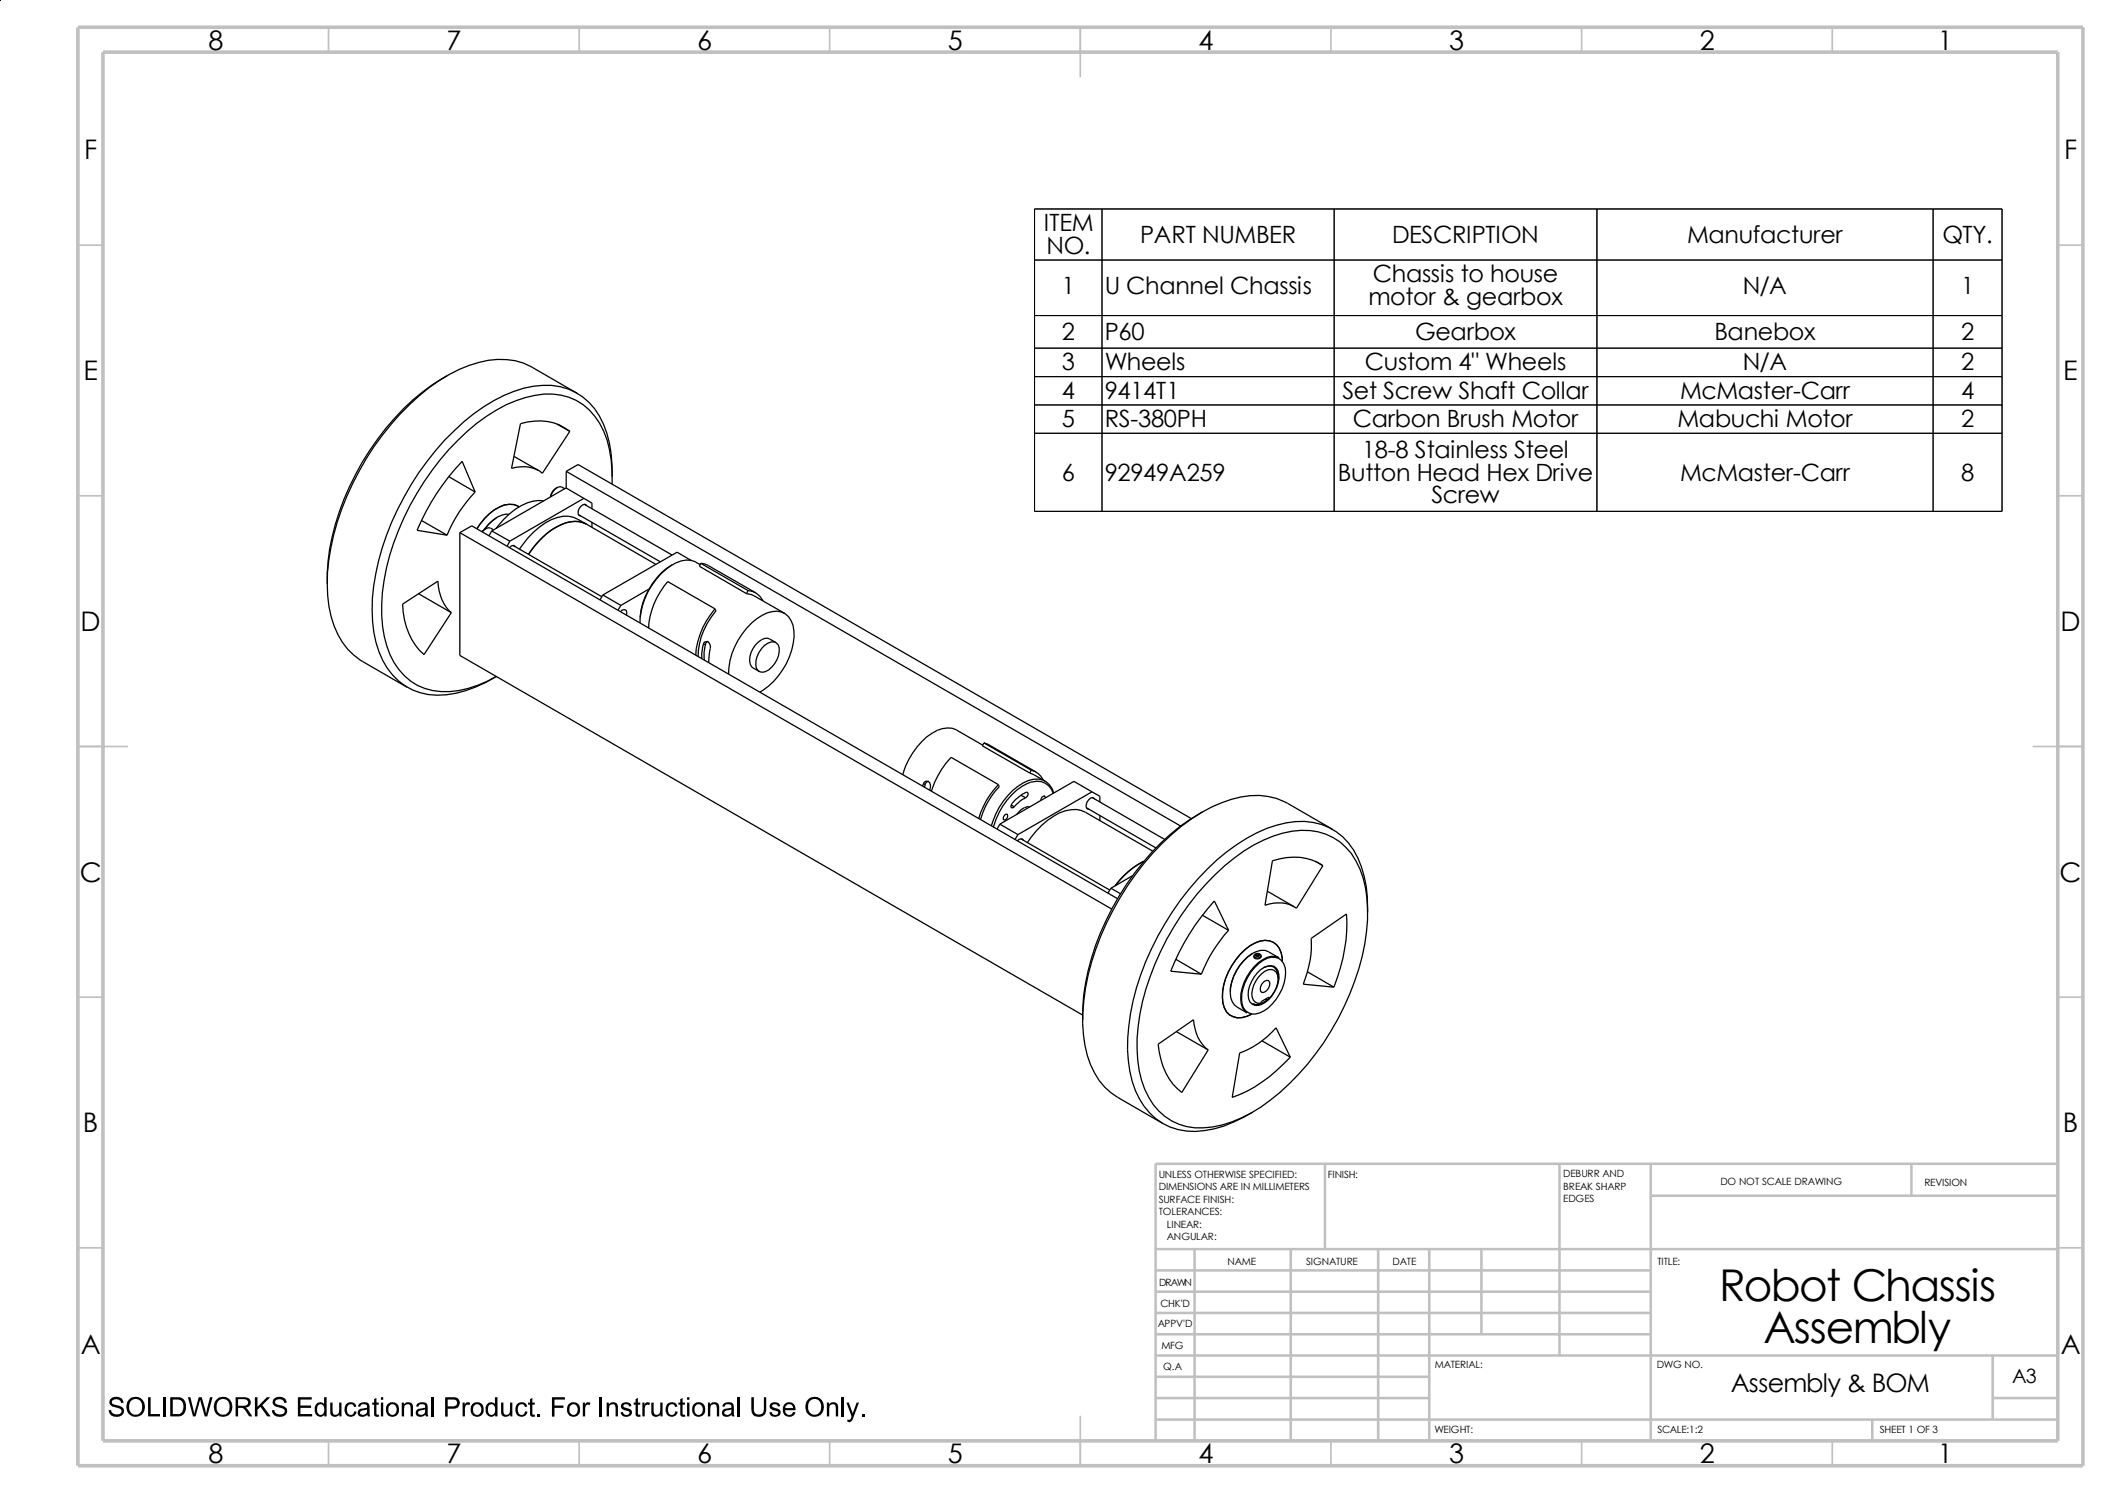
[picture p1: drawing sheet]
<svg xmlns="http://www.w3.org/2000/svg" width="420mm" height="297mm" viewBox="0 0 420 297" stroke-linecap="round" stroke-linejoin="round" font-family="sans-serif">
<g fill="#000">
<path d="M149.5 278h.5v2.2a1.02 1.02 0 0 0 1 1.2 1.02 1.02 0 0 0 1-1.2v-2.2h.4v2.2a1.49 1.49 0 0 1-1.4 1.7 1.49 1.49 0 0 1-1.5-1.7zM22.1 278.3a1.46 1.46 0 0 1 1.5-.4 1.46 1.46 0 0 1 1 1.2h-.5a.97 .97 0 0 0-.9-.7 .97 .97 0 0 0-.9 .5 .98 .98 0 0 0 1.1 .7 1.19 1.19 0 0 1 1.1 1.7 1.68 1.68 0 0 1-2.8-.5l-.1-.3h.5a1.14 1.14 0 0 0 .9 .9 1.14 1.14 0 0 0 1.2-.6 .81 .81 0 0 0-1-.8 1.31 1.31 0 0 1-1.4-1.2zM29.5 278h.5v3.3h1.8v.5h-2.3zM32.5 278h.4v3.8h-.4zM37.4 278h.5l.8 3.3 .8-3.3h.6l.9 3.3 .8-3.3h.5l-1.1 3.8h-.5l-.9-3.4-.9 3.4h-.5zM50.7 278h.5v1.9l1.9-1.9h.7l-1.6 1.5 1.6 2.3h-.6l-1.4-1.9-.6 .6v1.3h-.5zM54.5 278.3a1.46 1.46 0 0 1 1.5-.4 1.46 1.46 0 0 1 1 1.2h-.4a.97 .97 0 0 0-.9-.7 .97 .97 0 0 0-1 .5 .98 .98 0 0 0 1.1 .7 1.19 1.19 0 0 1 1.2 1.7 1.68 1.68 0 0 1-2.9-.5v-.3h.5a1.14 1.14 0 0 0 .9 .9 1.14 1.14 0 0 0 1.1-.6 .81 .81 0 0 0-.9-.8 1.31 1.31 0 0 1-1.4-1.2zM59.3 278h2.7v.4h-2.2v1.2h2.1v.5h-2.1v1.2h2.3v.5h-2.8zM65.7 279h.5v1.5a.7 .7 0 0 0 .7 1 .7 .7 0 0 0 .6-1v-1.5h.4v2.8h-.4v-.4a.99 .99 0 0 1-1.2 .4 .99 .99 0 0 1-.6-1.1zM69 279.2a1.2 1.2 0 0 1 1.9 .6l-.5 .1a.71 .71 0 0 0-.8-.5 .71 .71 0 0 0-.6 .8 .84 .84 0 0 0 .2 1 .84 .84 0 0 0 1 .1l.3-.5h.5a1.25 1.25 0 0 1-1.7 1 1.25 1.25 0 0 1-.7-1.7zM74.4 278.3l.5-.2v.9h.5v.4h-.5v1.9l.5 .1v.4h-.1a.65 .65 0 0 1-.7-.1 .65 .65 0 0 1-.2-.7v-1.6h-.4v-.4h.4zM79.9 279h.4v.4a1 1 0 0 1 1.2-.4 1 1 0 0 1 .7 1.1v1.7h-.5v-1.7a.68 .68 0 0 0-.8-.7 .68 .68 0 0 0-.5 .8v1.6h-.5z"/>
<path d="M85.9 278h.4v3.8h-.4zM92 279h.5v.4l.1-.2a.68 .68 0 0 1 1-.1l-.2 .4a.63 .63 0 0 0-.8 .1 .63 .63 0 0 0-.1 .7v1.5h-.5zM99.7 279h.5v1.5a.7 .7 0 0 0 .6 1 .7 .7 0 0 0 .7-1v-1.5h.4v2.8h-.4v-.4a.99 .99 0 0 1-1.2 .4 .99 .99 0 0 1-.6-1.1zM103 279.2a1.2 1.2 0 0 1 1.9 .6l-.5 .1a.71 .71 0 0 0-.8-.5 .71 .71 0 0 0-.6 .8 .84 .84 0 0 0 .2 1 .84 .84 0 0 0 1 .1l.3-.5h.4a1.25 1.25 0 0 1-1.6 1 1.25 1.25 0 0 1-.7-1.7zM105.5 278.3l.4-.2v.9h.5v.4h-.5v1.9l.5 .1 .1 .4h-.2a.65 .65 0 0 1-.7-.1 .65 .65 0 0 1-.1-.7v-1.6h-.4v-.4h.4zM106.9 281.3h.5v.5h-.5zM109.8 278h2.6v.4h-2.1v1.2h1.8v.5h-1.8v1.7h-.5zM116 279h.4v.4l.1-.2a.68 .68 0 0 1 1-.1l-.2 .4a.63 .63 0 0 0-.7 .1 .63 .63 0 0 0-.2 .7v1.5h-.4zM119.3 278h.5v3.8h-.5zM120.7 279h.4v.4a1 1 0 0 1 1.2-.4 1 1 0 0 1 .6 1.1v1.7h-.4v-1.7a.68 .68 0 0 0-.8-.7 .68 .68 0 0 0-.5 .8v1.6h-.5zM123.8 279.1a1.15 1.15 0 0 1 1.8 .6l-.4 .1a.59 .59 0 0 0-.6-.4 .59 .59 0 0 0-.6 .4l.6 .3a.88 .88 0 0 1 1 .5 .88 .88 0 0 1-.2 1 1.18 1.18 0 0 1-1.9-.6l.5-.1a.64 .64 0 0 0 .6 .6 .64 .64 0 0 0 .6-.6v-.1a2.73 2.73 0 0 1-1.6-.8l-.1-.4zM126.4 278.3l.5-.2v.9h.5v.4h-.5v1.9l.5 .1 .1 .4h-.2a.65 .65 0 0 1-.7-.1 .65 .65 0 0 1-.2-.7v-1.6h-.3v-.4h.3z"/>
<path d="M127.8 279h.4v.4l.2-.2a.68 .68 0 0 1 .9-.1l-.1 .4a.63 .63 0 0 0-.8 .1 .63 .63 0 0 0-.1 .7v1.5h-.5zM129.6 279h.4v1.5a.7 .7 0 0 0 .7 1 .7 .7 0 0 0 .7-1v-1.5h.4v2.8h-.4v-.4a.99 .99 0 0 1-1.2 .4 .99 .99 0 0 1-.6-1.1zM132.8 279.2a1.2 1.2 0 0 1 2 .6l-.5 .1a.71 .71 0 0 0-.8-.5 .71 .71 0 0 0-.6 .8 .84 .84 0 0 0 .2 1 .84 .84 0 0 0 1 .1l.3-.5h.4a1.25 1.25 0 0 1-1.6 1 1.25 1.25 0 0 1-.7-1.7zM135.3 278.3l.5-.2v.9h.5v.4h-.5v1.9l.5 .1 .1 .4h-.2a.65 .65 0 0 1-.7-.1 .65 .65 0 0 1-.2-.7v-1.6h-.3v-.4h.3zM140.8 279h.5v.4a1 1 0 0 1 1.1-.4 1 1 0 0 1 .7 1.1v1.7h-.5v-1.7a.68 .68 0 0 0-.7-.7 .68 .68 0 0 0-.6 .8v1.6h-.5zM146.8 278h.4v3.8h-.4zM153.4 279.1a1.15 1.15 0 0 1 1.8 .6l-.4 .1a.59 .59 0 0 0-.6-.4 .59 .59 0 0 0-.6 .4l.6 .3a.88 .88 0 0 1 1 .5 .88 .88 0 0 1-.2 1 1.18 1.18 0 0 1-1.9-.6l.4-.1a.64 .64 0 0 0 .7 .6 .64 .64 0 0 0 .6-.6v-.1a2.73 2.73 0 0 1-1.6-.8l-.1-.4zM164.5 279h.4v.4a1 1 0 0 1 1.2-.4 1 1 0 0 1 .7 1.1v1.7h-.5v-1.7a.68 .68 0 0 0-.8-.7 .68 .68 0 0 0-.5 .8v1.6h-.5zM167.5 278h.4v3.8h-.4zM168.4 279h.5l.8 2.3 .7-2.3h.5l-1.1 2.9a1.03 1.03 0 0 1-1.2 1v-.5h.6l.2-.6zM171.4 281.3h.6v.5h-.6z"/>
<path d="M25.7 278.4a1.94 1.94 0 0 1 3.2 1.3 1.94 1.94 0 0 1-2.9 1.9 2.17 2.17 0 0 1-.3-3.2zM26 278.7a1.66 1.66 0 0 0 1 2.7 1.53 1.53 0 0 0 1.2-2.2 1.31 1.31 0 0 0-2.2-.5z"/>
<path d="M43.1 278.4a1.94 1.94 0 0 1 3.2 1.3 1.94 1.94 0 0 1-2.9 1.9 2.17 2.17 0 0 1-.3-3.2zM43.4 278.7a1.66 1.66 0 0 0 1 2.7 1.53 1.53 0 0 0 1.2-2.2 1.31 1.31 0 0 0-2.2-.5z"/>
<path d="M75.8 278h.4v.5h-.4zM75.8 279h.4v2.8h-.4z"/>
<path d="M136.7 278h.5v.5h-.5zM136.7 279h.5v2.8h-.5z"/>
<path d="M160.7 278.4a1.94 1.94 0 0 1 3.2 1.3 1.94 1.94 0 0 1-2.8 1.9 2.17 2.17 0 0 1-.4-3.2zM161.1 278.7a1.66 1.66 0 0 0 1 2.7 1.53 1.53 0 0 0 1.2-2.2 1.31 1.31 0 0 0-2.2-.5z"/>
<path d="M33.9 278h1.3a1.75 1.75 0 0 1 1.8 2.2 1.54 1.54 0 0 1-1.7 1.6h-1.4zM34.4 278.4v2.9h.8a1.29 1.29 0 0 0 1.2-1.8l-.2-.7-.2-.2-.6-.2z"/>
<path d="M46.9 278h1.7a1.06 1.06 0 0 1 1.3 .8 1.06 1.06 0 0 1-1.1 1.2l.5 .4 .9 1.4h-.6l-.5-.8a1.24 1.24 0 0 0-1.2-.9h-.5v1.7h-.5zM47.4 278.3v1.4h1a.69 .69 0 0 0 1-.6 .69 .69 0 0 0-.8-.8z"/>
<path d="M63 279.2l.8-.3 .7 .4v-1.3h.5v3.8h-.5v-.4a1.11 1.11 0 0 1-1.3 .3 1.11 1.11 0 0 1-.6-1.3l.1-.6zM63.4 279.5a1.34 1.34 0 0 0 .3 2 .9 .9 0 0 0 .8-1.3 .74 .74 0 0 0-.3-.7 .74 .74 0 0 0-.8 0z"/>
<path d="M71.4 279.3a1.38 1.38 0 0 1 2 .1l.3 2.4h-.5l-.1-.4a1.06 1.06 0 0 1-1.1 .5 1.06 1.06 0 0 1-.8-.8l.1-.5 .3-.3 1-.2a.37 .37 0 0 0 .5-.3 .37 .37 0 0 0-.4-.4 .66 .66 0 0 0-1 .5l-.5-.1zM71.8 280.7a.46 .46 0 0 0-.1 .6 .46 .46 0 0 0 .6 .2l.1-.1a.7 .7 0 0 0 .5-1z"/>
<path d="M77.1 279.3a1.39 1.39 0 0 1 1.8-.1 1.39 1.39 0 0 1 .4 1.7 1.34 1.34 0 0 1-1.7 .9 1.34 1.34 0 0 1-.8-1.8zM77.7 279.4a1.14 1.14 0 0 0-.4 1.2 1.14 1.14 0 0 0 .9 .9 1.1 1.1 0 0 0 .7-1.2 1.1 1.1 0 0 0-1-.9z"/>
<path d="M83 279.3a1.38 1.38 0 0 1 2 .1l.2 2.4h-.4l-.2-.4a1.06 1.06 0 0 1-1.1 .5 1.06 1.06 0 0 1-.8-.8l.1-.5 .3-.3 1.1-.2a.37 .37 0 0 0 .4-.3 .37 .37 0 0 0-.4-.4 .66 .66 0 0 0-1 .5l-.4-.1zM83.4 280.7a.46 .46 0 0 0-.1 .6 .46 .46 0 0 0 .6 .2l.1-.1a.7 .7 0 0 0 .5-1z"/>
<path d="M88.6 278h1.4a1.18 1.18 0 0 1 1.5 1.1 1.18 1.18 0 0 1-1.5 1.1h-.9v1.6h-.5zM89.1 278.4v1.4h.9a.7 .7 0 0 0 .9-.7 .7 .7 0 0 0-.9-.7z"/>
<path d="M94 279.3a1.39 1.39 0 0 1 1.7-.1 1.39 1.39 0 0 1 .5 1.7 1.34 1.34 0 0 1-1.8 .9 1.34 1.34 0 0 1-.7-1.8zM94.5 279.4a1.14 1.14 0 0 0-.4 1.2 1.14 1.14 0 0 0 1 .9 1.1 1.1 0 0 0 .7-1.2 1.1 1.1 0 0 0-1-.9z"/>
<path d="M97 279.2l.7-.3 .8 .4v-1.3h.5v3.8h-.5v-.4a1.11 1.11 0 0 1-1.3 .3 1.11 1.11 0 0 1-.6-1.3v-.6zM97.4 279.5a1.34 1.34 0 0 0 .3 2 .9 .9 0 0 0 .8-1.3 .74 .74 0 0 0-.3-.7 .74 .74 0 0 0-.8 0z"/>
<path d="M113.2 279.3a1.39 1.39 0 0 1 1.7-.1 1.39 1.39 0 0 1 .5 1.7 1.34 1.34 0 0 1-1.8 .9 1.34 1.34 0 0 1-.7-1.8zM113.7 279.4a1.14 1.14 0 0 0-.4 1.2 1.14 1.14 0 0 0 1 .9 1.1 1.1 0 0 0 .7-1.2 1.1 1.1 0 0 0-1-.9z"/>
<path d="M138 279.3a1.39 1.39 0 0 1 1.8-.1 1.39 1.39 0 0 1 .5 1.7 1.34 1.34 0 0 1-1.8 .9 1.34 1.34 0 0 1-.7-1.8zM138.6 279.4a1.14 1.14 0 0 0-.4 1.2 1.14 1.14 0 0 0 .9 .9 1.1 1.1 0 0 0 .7-1.2 1.1 1.1 0 0 0-.9-.9z"/>
<path d="M143.9 279.3a1.38 1.38 0 0 1 2 .1l.2 2.4h-.4l-.2-.4a1.06 1.06 0 0 1-1 .5 1.06 1.06 0 0 1-.9-.8l.2-.5 .3-.3 1-.2a.37 .37 0 0 0 .4-.3 .37 .37 0 0 0-.3-.4 .66 .66 0 0 0-1.1 .5l-.4-.1zM144.3 280.7a.46 .46 0 0 0-.1 .6 .46 .46 0 0 0 .6 .2l.1-.1a.7 .7 0 0 0 .5-1z"/>
<path d="M156.1 279.4a1.29 1.29 0 0 1 1.5-.3 1.29 1.29 0 0 1 .7 1.4h-2.1a.8 .8 0 0 0 .6 1 .8 .8 0 0 0 1-.6l.4 .1a1.34 1.34 0 0 1-1.8 .7 1.34 1.34 0 0 1-.6-1.9zM156.6 279.4l-.3 .3v.4h1.5a.78 .78 0 0 0-1.2-.7z"/>
</g>
<g fill="none" stroke="#000" stroke-width=".25">
<path d="M89 74.7a43.9 43.9 0 0 0-15.4 14.9 49.2 49.2 0 0 0-8.5 24.4v2.1M114.8 78.2l-8.9-5.1a14.6 14.6 0 0 0-12.6-.4 37.7 37.7 0 0 0-15.5 11.7 53.7 53.7 0 0 0-12.6 29.5 22.9 22.9 0 0 0 2.9 13.9 12.9 12.9 0 0 0 4 3.8l8.9 5.1M89.3 94.8l5.2 3.1M94.5 97.9a26.9 26.9 0 0 0-5.6 8.6M94.5 97.9l-2.6-6.1a45.1 45.1 0 0 0-8.9 13.7l5.9 1M102.3 90.8l4.8 2.8M103.5 84.3a10.5 10.5 0 0 1 9.9 1.5l-5.5 8.3a6.5 6.5 0 0 0-6.1-.9zM108.2 99.7a8.6 8.6 0 0 0-6.9 2.5l-1.1 1.1-1.5 1.8M110.8 97a2.42 2.42 0 0 0-1.3 1.9M110.8 84.4l2.6 1.4M112.4 97.2a1.39 1.39 0 0 0-2.4 .6l-.5 1M112.6 93.8l2.4-1.4 122 70.5"/>
<path d="M112.6 93.8v3.3M112.6 93.8l122.3 70.5M116.2 99.1l-3.6-2-14.8 8.5M116.2 99.1l1.6 1v1.1M116.2 99.1l-14.8 8.6M121.8 94.8a21.8 21.8 0 0 0-3.5-13.5 12.2 12.2 0 0 0-12.2-4.5 30.3 30.3 0 0 0-15.7 8.8 54.5 54.5 0 0 0-16.3 33.4 22.9 22.9 0 0 0 2.9 13.9 11.9 11.9 0 0 0 11.8 5.3 24.8 24.8 0 0 0 9.9-3.6 19.2 19.2 0 0 1-12.6 2.8 12.1 12.1 0 0 1-9.1-8.9 32.3 32.3 0 0 1 .5-18 53.9 53.9 0 0 1 17.4-26.3 25.7 25.7 0 0 1 13.3-5.8 11.6 11.6 0 0 1 11.9 7.4 24.1 24.1 0 0 1 1.7 10.5M83.3 118.1l6.5 3.8M83.9 103.5l5 3M91.5 106l2.4-1.4 128.4 74.2M91.5 106v24.4l123.9 71.5M91.5 106l129.7 74.8M96.6 105.2l-.7 .6"/>
<path d="M97.8 105.6l-.5 1M97.8 105.6l3.6 2.1M98.2 105.4a1.36 1.36 0 0 0-2.3 .4M98.9 102.9a8.7 8.7 0 0 0-2.6 2.6M101.3 102.3a4.8 4.8 0 0 0-4.1 2l-.9 1.1M101.4 107.7l-.5 1M102.1 108.5l17.6 10.2M102.5 108.8l-.1-.2a.96 .96 0 0 0-1.1 .3M103.3 100.8a3.6 3.6 0 0 0-3.9 .1 10.9 10.9 0 0 0-4.5 4.3M107.4 107.4l-1.1 1.3-1.1 1.6a15.3 15.3 0 0 1 7.4-6.3 5 5 0 0 1 4.1 .3 5.8 5.8 0 0 0-5.8 .4l-1.2 .8zM115.1 102.4l16.3 9.4M116.2 100.3l17.5 10.1"/>
<path d="M116.7 104.3a6.2 6.2 0 0 0-5.8-1.3 14.6 14.6 0 0 0-7.6 6.3M116.7 104.3l13.8 8M116.7 100.6l-.2-.2a1.54 1.54 0 0 0-1.4 2l.5 .2M117.8 103.9v1M119.9 118.4l3.6 2M119.9 118.4l-.5 .9M129.1 117.2l-5.6 3.2M133.7 112.4a14.1 14.1 0 0 0-6.4 10.4M137.5 111.5l-2.8-1.6-14.8 8.5M139.3 112.3a4.3 4.3 0 0 0-4.8-.3 14.1 14.1 0 0 0-7.2 12M139.4 112.1l1.5 .4 9.5 5.4M139.4 112.1l-.3 .5 9.4 5.5"/>
<path d="M139.4 112.1l9.4 5.4M148.5 118.1l1.5 .4 6.1 3.5M148.8 117.5a3.5 3.5 0 0 1 3 2M148.8 117.5l-.3 .6M80.1 120.2l7-4.6a8.5 8.5 0 0 0 2.7 6.3l-5.4 8.3a13.5 13.5 0 0 1-4.3-10zM123.4 121.7l.4-.3 .6-.1a.9 .9 0 0 1 .2 1.1M123.5 120.4l-.6 1M139.9 128.2l-.3 1.8v1M139.9 128.2a.68 .68 0 0 1 .7-.6 .68 .68 0 0 1 .7 .7l.1 .4-.4 3.1M140.4 128.1l-.3 1.7v1.5M140.4 128.1l-.5 .1M140.9 127.6l-.3 .1-.2 .4"/>
<path d="M142.2 121.1l.3 .4a14.4 14.4 0 0 0-3.6 9.1M142.2 121.1l-9.4-5.4a15.4 15.4 0 0 0-3.8 9.3M142.2 121.1a15.5 15.5 0 0 0-3.8 9.2M145 134.1a13.8 13.8 0 0 1 7.7-12.2 3.6 3.6 0 0 1 5.1 2.5 12.7 12.7 0 0 1-2.9 10.1 13 13 0 0 1-3.7 3.2M152.1 128.4a1.8 1.8 0 0 1 2.7-.1 4.5 4.5 0 0 1-1.8 4.9 1.53 1.53 0 0 1-2.5-.4 4.8 4.8 0 0 1 1.6-4.4zM154.3 127.8l-1.2-.7a1.93 1.93 0 0 0-2.2 .6 4.5 4.5 0 0 0-1.6 4.4l.5 .8 1.2 .7M183.7 156l-.1 .4M183.7 156a.75 .75 0 0 1 .9-.6 .75 .75 0 0 1 .5 1l-.1 .8M184.1 156l-.2 .6M184.1 156h-.4M184.8 155.4l-.4 .1-.3 .5M195.5 148.3l-5.2-3.1a4.7 4.7 0 0 0-4.9 .7 14.7 14.7 0 0 0-5.8 8.2"/>
<path d="M195.7 147.8l.9 .3 9.5 5.5M195.7 147.8l-.2 .6 9.4 5.4M195.7 147.8l9.4 5.4M198.6 156.1a15.9 15.9 0 0 0-3.9 6.7M198.6 156.1l-9.4-5.4a17.6 17.6 0 0 0-3.9 6.7M198.6 156.1l.2 .4a15.5 15.5 0 0 0-3.7 6.5M203.1 158.2l.9 .5M204 158.7a6 6 0 0 0-2.2 1.8M204 158.7l.4-.3 .2-.4-.3-.4a6.5 6.5 0 0 0-3.1 2.6v.4l.1 .1 .5-.2M204.9 153.8l3 1.6M205.1 153.2a3.5 3.5 0 0 1 2.5 2M205.1 153.2l-.2 .6"/>
<path d="M207.7 158.4l.2 .1M207.9 158.5l-.3-.1-.3 .2-.2 .7M207.9 158.5l.1 .2M209.5 157.8a3.4 3.4 0 0 0-4.5-2.2 13.2 13.2 0 0 0-7.3 8.9M209.6 157.8a3.6 3.6 0 0 0-5-2.5 13.6 13.6 0 0 0-7.4 9M217.3 157.5l-3.6-2.1-14.8 8.6M217.3 157.5l-14.8 8.5M217.3 157.5l1.5 .9v1.2M217.3 158.7l14.4 8.3M217.8 159l-.2-.3a1.2 1.2 0 0 0-1.4 1.2v.8l.4 .3M198.9 164l3.6 2M198.9 164l-.5 .9"/>
<path d="M199.9 162.1l.3-.1a.63 .63 0 0 1 .2 .7 .63 .63 0 0 1-.7 .4l-.1-.6zM201.2 160.1l.6 .4M202.5 166l-.6 1M203.1 166.9l17.7 10.2M203.6 167.1l-.2-.2a.79 .79 0 0 0-1 .4M204.4 167.6a15.2 15.2 0 0 1 7.6-6.3 4.9 4.9 0 0 1 3.9 .3l13.5 7.7M204.9 160.5a2.69 2.69 0 0 0-2.6 1.5M216.2 160.7l13.8 8M218.8 162.3v1M221 176.7l1.9 1.1M221 176.7l-.6 1M223.4 174.4a13.7 13.7 0 0 1 4.2-3 14.5 14.5 0 0 0-5.7 4.8z"/>
<path d="M225.3 174.2l-4.3 2.5M239.3 161.5a45.2 45.2 0 0 0-16.6 16.7 47.7 47.7 0 0 0-7.3 23.6v1.1M241.8 173.9a30.9 30.9 0 0 1 13.4-8.2 12.3 12.3 0 0 1 13.7 4.1 19 19 0 0 1 3.2 11 46.3 46.3 0 0 1-7.3 24.3 47.4 47.4 0 0 1-15.9 16.3 19.3 19.3 0 0 1-12.8 2.7 11.7 11.7 0 0 1-8.3-7.4 26.7 26.7 0 0 1-1-14.9 53.4 53.4 0 0 1 15-27.9zM252.1 177.3l5.4 3.1M253.2 171.2a11.1 11.1 0 0 1 10 1l-5.3 8.5a6.7 6.7 0 0 0-6.2-.6zM261.7 171.3l1.5 .9M265.1 165l-8.9-5.2a13.9 13.9 0 0 0-11.2-.8 35.7 35.7 0 0 0-15.6 10.7 54.7 54.7 0 0 0-13.8 29.2 26.6 26.6 0 0 0 1.4 12.9 13 13 0 0 0 5.4 6.5l8.9 5.2M233.9 190.8l5.1 3M239.2 182.1l5.2 3M243.2 198.4a3.5 3.5 0 0 0 3 4.1l.9-.1 2-.7M244.4 185.1a27.7 27.7 0 0 0-5.4 8.7M244.4 185.1l-2.8-5.9a45.8 45.8 0 0 0-8.7 14l6.1 .6"/>
<path d="M246.8 189.8a13.1 13.1 0 0 0-3.6 8.6 12.9 12.9 0 0 1 6.5-10.8 3.5 3.5 0 0 1 5.4 3v.7a3.7 3.7 0 0 0-3.4-4.2 7.4 7.4 0 0 0-4.9 2.7zM247.4 191.1a5.3 5.3 0 0 1 4.3-2l2.8 1.4a3 3 0 0 0-3.3 .4 9.5 9.5 0 0 0-4.3 8.7l.3 .8 .9 1.1-2-1.2a3.6 3.6 0 0 1-1.3-3.8 10.2 10.2 0 0 1 2.6-5.4zM249.2 189.7a9.4 9.4 0 0 0-4.4 7.7M249.5 190.2v.2M249.5 190.2a.7 .7 0 0 0 .5 .6 .7 .7 0 0 0 .8-.3l.1-.2M249.6 192.4a5.1 5.1 0 0 1 4.1-1.9 2.61 2.61 0 0 1 2.1 2.9 9.5 9.5 0 0 1-5.2 8.1 2.56 2.56 0 0 1-3.6-2.8 9.6 9.6 0 0 1 2.6-6.3zM249.8 189.7l-.3 .5a.81 .81 0 0 0 .7 .4 .81 .81 0 0 0 .7-.5l-.2-.3M249.8 189.8l.4-.1 .5 .2a.51 .51 0 0 1-.5 .4 .51 .51 0 0 1-.5-.3zM250.1 193.6a3.3 3.3 0 0 1 3.3-1.4 2.59 2.59 0 0 1 .9 3.3 6 6 0 0 1-4.1 4.5 1.79 1.79 0 0 1-1.9-2.1 6.6 6.6 0 0 1 1.8-4.3zM250.1 189.8v.3M250.1 189.8l-.2 .1v.2l.6-.1-.1-.2M250.1 189.8h.3"/>
<path d="M250.4 189.8v.3M250.5 189.7l.2 .1M250.7 189.8h.1M250.9 190.1v.3M251.3 192.5a1.83 1.83 0 0 1 2.1-.1 1.83 1.83 0 0 1 .9 1.9M251.3 195.4l.4-.2 .6-.1a1.55 1.55 0 0 1-1.3 2.3 1.42 1.42 0 0 1 .3-2zM251.8 198.8l.3 .1M252.1 198.9a2.98 2.98 0 0 1-2.9 .8 1.77 1.77 0 0 0 1.7-.1M252.4 198.7a5.3 5.3 0 0 0 1.8-4.7 1.52 1.52 0 0 0-2.5-.8 5.7 5.7 0 0 0-2.6 5.2 1.41 1.41 0 0 0 1.8 1.2M252.4 198.7v-.3l-1.5 .9v.3M252.4 198.7l-.3 .2M253.4 192.4a2.17 2.17 0 0 1 .9 1.9"/>
<path d="M254.3 194.3v.4M260.1 193.3l5.3 3.1M260.9 186.7l7-4.9a34.2 34.2 0 0 1-2.5 14.6l-6.1-.6a20.3 20.3 0 0 0 1.6-9.1zM272.1 181.5a22.6 22.6 0 0 0-2.8-12.4 12.2 12.2 0 0 0-13.4-5.4 29.4 29.4 0 0 0-13.8 7.4 56.1 56.1 0 0 0-17.2 30.5 28.5 28.5 0 0 0 1 15.4 12.2 12.2 0 0 0 13.7 7.9 26.7 26.7 0 0 0 9.6-3.6M230.4 207.7l7-4.8a7.9 7.9 0 0 0 3 6l-5.3 8.4a13 13 0 0 1-4.7-9.6zM234.1 205.2l6.3 3.7M246.6 209.5a17.5 17.5 0 0 0 7.3-5l2.8 5.8a29.2 29.2 0 0 1-11.5 8zM251.1 207.1l5.6 3.2"/>
</g>
<g fill="none" stroke="#c0c0c0" stroke-width=".34">
<path d="M65.4 5.4v5M115.2 5.4v5M165.1 5.4v5M214.9 5.4v10M264.8 5.4v5M314.7 5.4v5M364.5 5.4v5M15.5 48.8h5M409.4 48.8h5M15.5 98.6h5M409.4 98.6h5M15.5 148.5h9.9"/>
<path d="M404.4 148.5h10M15.5 198.4h5M409.4 198.4h5M15.5 248.2h5M409.4 248.2h5M65.4 286.6v5M115.2 286.6v5M165.1 286.6v5M214.9 281.6v10M264.8 286.6v5M314.7 286.6v5M364.5 286.6v5"/>
</g>
<g fill="none" stroke="#c0c0c0" stroke-width=".51">
<path d="M263.6 231.5v17M310.3 231.5v38.2M328.4 237.9h81M328.4 231.5v55.1M380.3 231.5v6.4M409.4 231.5h-179.5v55.1M229.9 252.7h98.5M229.9 257h98.5M229.9 248.5h179.5M237.7 248.5v38.1M256.8 248.5v38.1M274.2 248.5v38.1"/>
<path d="M284.4 248.5v38.1M294.7 248.5v16.9M229.9 278.1h54.5M229.9 269.7h179.5M229.9 273.9h54.5M229.9 261.2h98.5M229.9 265.4h98.5M396.5 278.1h12.9M396.5 269.7v12.7M229.9 282.4h179.5M372.5 282.4v4.2"/>
</g>
<path d="M15.5 5.4h398.9v286.2h-398.9zM20.5 10.4h388.9v276.2h-388.9z" fill="none" stroke="#c0c0c0" stroke-width=".72" stroke-linecap="butt"/>
<path d="M205.8 41.6h192.5v60.1h-192.5zM205.8 51.7h192.5M219.2 41.6v60.1M265.4 41.6v60.1M317.7 41.6v60.1M384.6 41.6v60.1M205.8 74.9h192.5M205.8 69.3h192.5M205.8 62.8h192.5M205.8 86.2h192.5M205.8 80.6h192.5" fill="none" stroke="#000" stroke-width=".2"/>
<g font-size="8.7">
<text x="342" y="258.8">Robot Chassis</text>
<text x="350.9" y="267.3">Assembly</text>
</g>
<g font-size="5.4">
<text x="41.5" y="9.9">8</text>
<text x="88.9" y="9.9">7</text>
<text x="138.7" y="9.9">6</text>
<text x="188.6" y="9.9">5</text>
<text x="238.5" y="9.9">4</text>
<text x="288.3" y="9.9">3</text>
<text x="338.2" y="9.9">2</text>
<text x="385.5" y="9.9">1</text>
<text x="16.7" y="31.5">F</text>
<text x="410.7" y="31.5">F</text>
<text x="16.6" y="75.6">E</text>
<text x="410.5" y="75.6">E</text>
<text x="16" y="125.5">D</text>
<text x="409.9" y="125.5">D</text>
<text x="15.9" y="175.4">C</text>
<text x="409.8" y="175.4">C</text>
<text x="16.5" y="225.3">B</text>
<text x="410.4" y="225.3">B</text>
<text x="16.1" y="269.4">A</text>
<text x="410" y="269.4">A</text>
<text x="41.5" y="291.1">8</text>
<text x="88.9" y="291.1">7</text>
<text x="138.7" y="291.1">6</text>
<text x="188.6" y="291.1">5</text>
<text x="238.5" y="291.1">4</text>
<text x="288.3" y="291.1">3</text>
<text x="338.2" y="291.1">2</text>
<text x="385.5" y="291.1">1</text>
</g>
<text font-size="5.1" x="344.4" y="276.9">Assembly &amp; BOM</text>
<g font-size="4.7">
<text x="207.7" y="46">ITEM</text>
<text x="208.2" y="50.5">NO.</text>
<text x="226.9" y="48.3">PART NUMBER</text>
<text x="277" y="48.3">DESCRIPTION</text>
<text x="335.7" y="48.3">Manufacturer</text>
<text x="386.5" y="48.3">QTY.</text>
<text x="211.3" y="58.4">1</text>
<text x="219.8" y="58.4">U Channel Chassis</text>
<text x="273.1" y="56.2">Chassis to house</text>
<text x="346.7" y="58.4">N/A</text>
<text x="390.2" y="58.4">1</text>
<text x="272.2" y="60.7">motor &amp; gearbox</text>
<text x="211.3" y="67.6">2</text>
<text x="219.8" y="67.6">P60</text>
<text x="281.6" y="67.6">Gearbox</text>
<text x="341.1" y="67.6">Banebox</text>
<text x="390.2" y="67.6">2</text>
<text x="211.3" y="73.7">3</text>
<text x="219.8" y="73.7">Wheels</text>
<text x="271.6" y="73.7">Custom 4&quot; Wheels</text>
<text x="346.7" y="73.7">N/A</text>
<text x="390.2" y="73.7">2</text>
<text x="211.3" y="79.4">4</text>
<text x="219.8" y="79.4">9414T1</text>
<text x="267.1" y="79.4">Set Screw Shaft Collar</text>
<text x="334.3" y="79.4">McMaster-Carr</text>
<text x="390.2" y="79.4">4</text>
<text x="211.3" y="85">5</text>
<text x="219.8" y="85">RS-380PH</text>
<text x="269.2" y="85">Carbon Brush Motor</text>
<text x="333.8" y="85">Mabuchi Motor</text>
<text x="390.2" y="85">2</text>
<text x="211.3" y="95.6">6</text>
<text x="219.8" y="95.6">92949A259</text>
<text x="266.2" y="95.6">Button Head Hex Drive</text>
<text x="271" y="91.1">18-8 Stainless Steel</text>
<text x="334.3" y="95.6">McMaster-Carr</text>
<text x="390.2" y="95.6">8</text>
<text x="284.8" y="100.1">Screw</text>
</g>
<text font-size="3.9" x="400.3" y="275.1">A3</text>
<g font-size="2">
<text x="230.5" y="234.3">UNLESS OTHERWISE SPECIFIED:</text>
<text x="230.5" y="236.8">DIMENSIONS ARE IN MILLIMETERS</text>
<text x="230.5" y="239.3">SURFACE FINISH:</text>
<text x="264.2" y="234.3">FINISH:</text>
<text x="311" y="234.2">DEBURR AND</text>
<text x="311" y="236.7">BREAK SHARP</text>
<text x="311" y="239.2">EDGES</text>
<text x="342.3" y="235.7">DO NOT SCALE DRAWING</text>
<text x="382.9" y="235.9">REVISION</text>
<text x="230.5" y="241.8">TOLERANCES:</text>
<text x="232.2" y="244.3">LINEAR:</text>
<text x="232.2" y="246.8">ANGULAR:</text>
<text x="244.2" y="251.7">NAME</text>
<text x="259.9" y="251.6">SIGNATURE</text>
<text x="277" y="251.6">DATE</text>
<text x="329.8" y="251.6">TITLE:</text>
<text x="230.6" y="255.8">DRAWN</text>
<text x="230.9" y="260">CHK'D</text>
<text x="230.3" y="264.1">APPV'D</text>
<text x="231.1" y="268.4">MFG</text>
<text x="231.4" y="272.6">Q.A</text>
<text x="285.5" y="272.1">MATERIAL:</text>
<text x="329.6" y="272.1">DWG NO.</text>
<text x="285.4" y="285.1">WEIGHT:</text>
<text x="329.7" y="285.2">SCALE:1:2</text>
<text x="374" y="285.2">SHEET 1 OF 3</text>
</g>
</svg>
